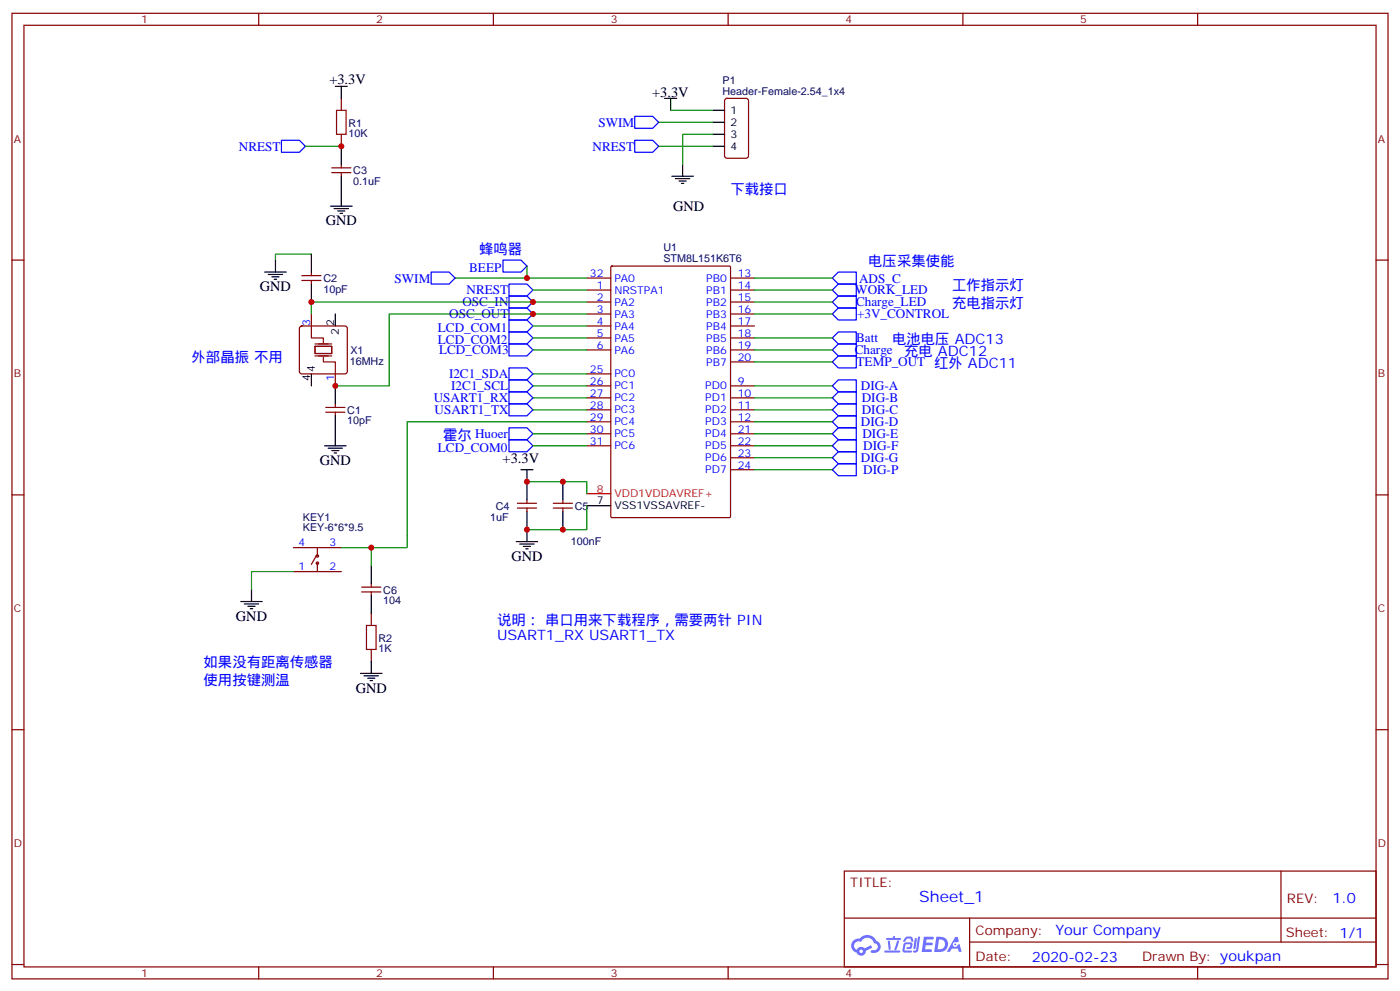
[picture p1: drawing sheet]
<svg xmlns="http://www.w3.org/2000/svg" width="412mm" height="292mm" viewBox="0 0 412 292" stroke-linecap="round" stroke-linejoin="round" font-family="sans-serif">
<g fill="none" stroke="#870000" stroke-width=".35">
<path d="M3.5 3.9h405.4v284.4h-405.4zM7.1 7.4h398.2v277.3h-398.2zM76.2 3.9v3.5M145.3 3.9v3.5M214.5 3.9v3.5M283.6 3.9v3.5M352.8 3.9v3.5M3.5 76.6h3.6M405.3 76.6h3.6M3.5 145.7h3.6M405.3 145.7h3.6M3.5 214.9h3.6"/>
<path d="M405.3 214.9h3.6M248.7 256.5h156.6v28.2h-156.6zM377.3 256.5v20.9M248.7 270.4h156.5M285.6 277.4h119.6M285.6 270.4v14.1M3.5 284h3.6M76.2 284.7v3.6M145.3 284.7v3.6M214.5 284.7v3.6M283.6 284.7v3.6M352.8 284.7v3.6"/>
<path d="M405.3 284h3.6"/>
</g>
<g fill="#5487ff">
<path d="M272.1 275.8h2.6l.3 .2-.1 .6h-2l-.1 1h1.6l.4 .4-.4 .4h-1.7l-.2 1.1 1.8 .1 .3 .3-.2 .4h-2.9z"/>
<path d="M281.4 275.9h.7l.4 1.3-.7 .3a.74 .74 0 0 0-1.1 .3 .74 .74 0 0 0 .5 1.1 .74 .74 0 0 0 .9-.7l.5-.3 .7 2.4h-.9l-.2-1h-1.9l-.5 1h-.9z"/>
<path d="M269.5 276.3h.6l-.4 2.9a.31 .31 0 0 1-.3 .3 .31 .31 0 0 1-.3-.3z"/>
<path d="M270.4 275.8h.6l-.5 4a.89 .89 0 0 1-.7 .7 .89 .89 0 0 1-.9-.3l1-.5z"/>
<path d="M266.8 276l.6-.2 1.2 .1 .5 1.3-.6 .1-.4-.9-1 .1a.95 .95 0 0 1-1 .8l-.1-.2z"/>
<path d="M266.4 277.7l1.8-.2a1.04 1.04 0 0 1 .6 1.1 1.04 1.04 0 0 1-.8 .9h-.7a.29 .29 0 0 1-.3-.4 .29 .29 0 0 1 .3-.2h.7l.2-.8h-1.4l-.4 1.8h1.9a.29 .29 0 0 1 .3 .3 .29 .29 0 0 1-.3 .3h-2l-.4-.3 .2-2.1z"/>
<path d="M260.5 279.9h4.4a.3 .3 0 0 1 .3 .3 .3 .3 0 0 1-.3 .3h-4.3z"/>
<path d="M264.3 277h.6l-.5 1.6a1.02 1.02 0 0 1-.7 1.2l-.2-.3z"/>
<path d="M261.5 277h.6l.3 2.4-.3 .3-.3-.2z"/>
<path d="M261.1 276.2h1.9l.2-.5h.5l-.1 .5h1.5a.29 .29 0 0 1 .3 .3 .29 .29 0 0 1-.3 .3h-3.9z"/>
<path d="M275.8 275.9l-.6 4.4h1.4a2.27 2.27 0 0 0 2.7-2.3 2.27 2.27 0 0 0-2.7-2.1zM276.6 276.6a1.5 1.5 0 0 1 1.8 1.6 1.5 1.5 0 0 1-1.9 1.3h-.3z"/>
<path d="M251.4 277a2.09 2.09 0 0 0 1 3.5 1.37 1.37 0 0 0 1.5 .9 1.37 1.37 0 0 0 1.1-1.4l2-1-.5-.7-1.8 1a1.4 1.4 0 0 0-2.3 .4 1.32 1.32 0 0 1-.6-1.9 1.32 1.32 0 0 1 1.9-.4 2.02 2.02 0 0 1 2-1.3 2.02 2.02 0 0 1 1.8 1.7 1.09 1.09 0 0 1 1.1 1.3 1.09 1.09 0 0 1-1.6 .7 .41 .41 0 0 0-.5 .3 .41 .41 0 0 0 .4 .5 1.89 1.89 0 0 0 2.4-1.2 1.89 1.89 0 0 0-1.2-2.4 2.98 2.98 0 0 0-5-.6l-1 .1zM253.2 280.1a.52 .52 0 0 1 1 0 .52 .52 0 0 1-1 0z"/>
<circle cx="281.4" cy="278.1" r=".28"/>
</g>
<g fill="none" stroke="#870000" stroke-width=".35">
<path d="M100.5 29v3.5M100.5 39.5v3.6M213.7 29.2l.4-.2h5.7l.6 .4 .1 16.5-.5 .6-5.9 .1-.6-.5-.1-16.4zM97.7 50.8h5.7M97.7 49.4h5.7M100.5 48.4v1M100.5 50.8v1.1M180 78.5l.3-.1h34.5l.3 .1 .1 73.6-.2 .3h-34.7l-.3-.2zM88.4 96.2l.5-.2h12.7l.5 .2 .2 .5v12.7l-.2 .5-.5 .2h-12.7l-.5-.2-.2-.5v-12.7zM88.9 82.6h5.6M88.9 81.2h5.6M91.7 80.1v1.1"/>
<path d="M91.7 82.6v1M91.7 92.5v3.5M172.9 81.9h7M172.9 85.4h7M172.9 88.9h7M172.9 92.5h7M172.9 96h7M172.9 99.5h7M215.2 81.9h7M215.2 85.4h7M215.2 88.9h7M215.2 92.5h7"/>
<path d="M215.2 96h7M215.2 99.5h7M96 120h5.6M98.8 110.1v3.5M98.8 118.9v1.1M172.9 103h7M172.9 110.1h7M172.9 113.6h7M172.9 117.2h7M215.2 103h7M215.2 106.6h7M215.2 113.6h7"/>
<path d="M215.2 117.2h7M96 121.4h5.6M98.8 121.4v1M172.9 120.7h7M172.9 124.2h7M172.9 127.7h7M172.9 131.3h7M215.2 120.7h7M215.2 124.2h7M215.2 127.7h7M215.2 131.3h7M215.2 134.8h7"/>
<path d="M215.2 138.3h7M152.4 149.6h5.6M152.4 148.2h5.6M155.2 147.1v1.1M155.2 149.6v1.1M163 149.6h5.6M163 148.2h5.6M165.8 147.1v1.1M165.8 149.6v1.1M86.4 168.3h14.1M86.4 161.3h14.1M93.1 163.7l-1.4 2.5"/>
<path d="M93.5 161.3v2.4M93.5 165.8v2.5M106.5 174.3h5.7M106.5 172.9h5.7M109.4 171.8v1.1M109.4 174.3v1.1M109.4 180.7v3.5M109.4 191.2v3.6"/>
<circle cx="93.5" cy="165.8" r=".35"/>
<circle cx="93.5" cy="163.7" r=".35"/>
</g>
<path d="M172.9 145.4h7" fill="none" stroke="#f00" stroke-width=".35"/>
<g fill="none" stroke="#000" stroke-width=".35">
<path d="M98.8 25.4h3.5M100.5 25.4v3.6M195.8 29h3.5M197.6 29v3.5M209.9 32.5h3.5M209.9 36h3.5M209.9 39.5h3.5M100.5 43.1v5.3M100.5 51.9v8.8M197.9 51.9h6.4M199 52.6h4.2M200 53.3h2.1"/>
<path d="M200.7 54h.7M201.1 48.4v3.5M209.9 43.1h3.5M81.1 76.6v3.5M91.7 74.8v5.3M97.4 60.7h6.3M98.4 61.4h4.3M99.5 62.1h2.1M100.2 62.8h.7M78 80.1h6.3M79 80.8h4.3M80.1 81.5h2.1"/>
<path d="M80.8 82.2h.7M91.7 83.6v5.3M98.8 92.5v3.5M91.7 110.1v3.5M98.8 113.6v5.3M95.6 131.3h6.4M96.7 132h4.2M97.7 132.7h2.1M98.4 133.4h.7M98.8 122.4v8.9M153.5 138.3h3.5M155.2 138.3v8.8"/>
<path d="M152 159.5h6.4M155.2 150.7v8.8M165.8 141.9v5.2M165.8 150.7v5.3M172.9 148.9h7M70.9 177.1h6.4M72 177.8h4.2M73 178.5h2.1M73.7 179.2h.7M74.1 173.6v3.5M109.4 166.5v5.3M109.4 175.4v5.3"/>
<path d="M153.1 160.2h4.2M154.2 160.9h2.1M154.9 161.6h.7M106.2 198.3h6.3M107.2 199h4.3M108.3 199.7h2.1M109.4 194.8v3.5M109 200.4h.7"/>
</g>
<path d="M91.7 96v3.5h3.5v1.4M92.8 102h4.9v2.1h-4.9zM92.8 104.8h4.9M92.8 101.3h4.9M95.2 105.2v1.4h3.6v3.5" fill="none" stroke="#870012" stroke-width=".35"/>
<path d="M99.1 32.5h2.9v7h-2.9zM107.9 184.2h2.9v7h-2.9z" fill="none" stroke="#a10000" stroke-width=".35"/>
<g fill="none" stroke="#00f" stroke-width=".35">
<path d="M187 34.3h5.3l1.7 1.7-1.7 1.8h-5.3zM82.9 41.3h5.3l1.8 1.8-1.8 1.7h-5.3zM187 41.3h5.3l1.7 1.8-1.7 1.7h-5.3zM148.2 76.6h5.3l1.7 1.8-1.7 1.7h-5.3zM127 80.1h5.3l1.8 1.8-1.8 1.7h-5.3zM149.9 94.2h5.3l1.8 1.8-1.8 1.8h-5.3zM149.9 97.8h5.3l1.8 1.7-1.8 1.8h-5.3zM149.9 87.2h5.3l1.8 1.7-1.8 1.8h-5.3zM149.9 90.7h5.3l1.8 1.8-1.8 1.7h-5.3zM149.9 83.6h5.3l1.8 1.8-1.8 1.8h-5.3zM245.2 99.5l1.7-1.7h5.3v3.5h-5.3zM245.2 92.5l1.7-1.8h5.3v3.5h-5.3z"/>
<path d="M245.2 88.9l1.7-1.7h5.3v3.5h-5.3zM245.2 85.4l1.7-1.8h5.3v3.6h-5.3zM245.2 81.9l1.7-1.8h5.3v3.5h-5.3zM149.9 101.3h5.3l1.8 1.7-1.8 1.8h-5.3zM149.9 108.3h5.3l1.8 1.8-1.8 1.8h-5.3zM149.9 111.9h5.3l1.8 1.7-1.8 1.8h-5.3zM149.9 115.4h5.3l1.8 1.8-1.8 1.7h-5.3zM149.9 118.9h5.3l1.8 1.8-1.8 1.7h-5.3zM245.2 103l1.7-1.7h5.3v3.5h-5.3zM245.2 106.6l1.7-1.8h5.3v3.5h-5.3zM245.2 113.6l1.7-1.7h5.3v3.5h-5.3zM245.2 117.2l1.7-1.8h5.3v3.5h-5.3z"/>
<path d="M149.9 129.5h5.3l1.8 1.8-1.8 1.7h-5.3zM149.9 126h5.3l1.8 1.7-1.8 1.8h-5.3zM245.2 120.7l1.7-1.8h5.3v3.5h-5.3zM245.2 127.7l1.7-1.7h5.3v3.5h-5.3zM245.2 131.3l1.7-1.8h5.3v3.5h-5.3zM245.2 134.8l1.7-1.8h5.3v3.6h-5.3zM245.2 138.3l1.7-1.7h5.3v3.5h-5.3zM246.9 122.4h5.3v3.6h-5.3l-1.7-1.8z"/>
</g>
<g fill="none" stroke="#008700" stroke-width=".35">
<path d="M194 36h15.9M197.6 32.5h12.3M209.9 39.5h-8.8v8.9M90 43.1h10.5M194 43.1h15.9M91.7 74.8h-10.6v1.8M155.2 78.4v3.5h-21.1M155.2 81.9h17.7M157 99.5h15.9M157 96h15.9M157 85.4h15.9M172.9 88.9h-81.2v3.6"/>
<path d="M172.9 92.5h-58.2v21.1h-15.9M222.2 99.5h23M222.2 92.5h23M222.2 85.4h23M222.2 88.9h23M222.2 81.9h23M157 103h15.9M157 110.1h15.9M157 113.6h15.9M157 117.2h15.9M222.2 113.6h23M222.2 117.2h23"/>
<path d="M222.2 103h23M222.2 106.6h23M157 120.7h15.9M157 127.7h15.9M157 131.3h15.9M172.9 124.2h-53v37.1h-19.4M222.2 120.7h23M222.2 124.2h23M222.2 127.7h23M222.2 131.3h23M222.2 134.8h23M222.2 138.3h23"/>
<path d="M155.2 141.9h17.7v3.5M172.9 148.9v7.1h-17.7M86.4 168.3h-12.3v5.3M109.4 161.3v5.2"/>
</g>
<g fill="#c00">
<circle cx="109.4" cy="161.3" r=".88"/>
<circle cx="155.2" cy="156" r=".88"/>
<circle cx="98.8" cy="113.6" r=".88"/>
<circle cx="157" cy="92.5" r=".88"/>
<circle cx="157" cy="88.9" r=".88"/>
<circle cx="91.7" cy="88.9" r=".88"/>
<circle cx="100.5" cy="43.1" r=".88"/>
<circle cx="155.2" cy="81.9" r=".88"/>
<circle cx="155.2" cy="141.9" r=".88"/>
<circle cx="165.8" cy="141.9" r=".88"/>
<circle cx="165.8" cy="156" r=".88"/>
</g>
<text font-size="4.6" fill="#00f" x="270.8" y="265.5">Sheet_1</text>
<g font-size="4.2">
<text x="97" y="24.7">+3.3V</text>
<text x="192.1" y="28.6">+3.3V</text>
<text x="198.3" y="62.1">GND</text>
<text x="96" y="66.4">GND</text>
<text x="76.6" y="85.8">GND</text>
<text x="94.2" y="136.9">GND</text>
<text x="148.1" y="136.3">+3.3V</text>
<text x="150.6" y="165.1">GND</text>
<text x="69.5" y="182.8">GND</text>
<text x="104.8" y="203.9">GND</text>
</g>
<g font-size="4.2" fill="#00f">
<text x="215.2" y="57.2">下载接口</text>
<text x="141.1" y="74.8">蜂鸣器</text>
<text x="255.8" y="78.4">电压采集使能</text>
<text x="280.5" y="85.4">工作指示灯</text>
<text x="280.5" y="90.7">充电指示灯</text>
<text x="262.8" y="101.3">电池电压 ADC13</text>
<text x="56.4" y="106.6">外部晶振 不用</text>
<text x="266.3" y="104.8">充电 ADC12</text>
<text x="130.5" y="129.5">霍尔 Huoer</text>
<text x="146.4" y="184.2">说明： 串口用来下载程序，需要两针 PIN</text>
<text x="146.4" y="188.4">USART1_RX USART1_TX</text>
<text x="60" y="196.5">如果没有距离传感器</text>
<text x="60" y="201.8">使用按键测温</text>
<text x="392.5" y="265.8">1.0</text>
<text x="310.9" y="275.3">Your Company</text>
<text x="304" y="283.1">2020-02-23</text>
</g>
<g font-size="3.9" fill="#00f">
<text x="176.3" y="37.3">SWIM</text>
<text x="70.4" y="44.4">NREST</text>
<text x="174.6" y="44.3">NREST</text>
<text x="116.2" y="83.2">SWIM</text>
<text x="138.2" y="80.1">BEEP</text>
<text x="253.1" y="83.2">ADS_C</text>
<text x="137.4" y="86.7">NREST</text>
<text x="251.9" y="86.7">WORK_LED</text>
<text x="132.3" y="93.7">OSC_OUT</text>
<text x="136.2" y="90.2">OSC_IN</text>
<text x="252.2" y="90.2">Charge_LED</text>
<text x="252.4" y="93.7">+3V_CONTROL</text>
<text x="129" y="97.8">LCD_COM1</text>
<text x="129" y="101.3">LCD_COM2</text>
<text x="252.2" y="100.8">Batt</text>
<text x="129.3" y="104.3">LCD_COM3</text>
<text x="251.8" y="104.3">Charge</text>
<text x="252.3" y="107.8">TEMP_OUT 红外 ADC11</text>
<text x="132.3" y="111.4">I2C1_SDA</text>
<text x="127.8" y="118.4">USART1_RX</text>
<text x="132.9" y="114.9">I2C1_SCL</text>
<text x="253.6" y="114.9">DIG-A</text>
<text x="253.9" y="118.4">DIG-B</text>
<text x="128" y="122">USART1_TX</text>
<text x="253.6" y="125.5">DIG-D</text>
<text x="253.9" y="122">DIG-C</text>
<text x="254" y="129">DIG-E</text>
<text x="129" y="133">LCD_COM0</text>
<text x="253.6" y="136.1">DIG-G</text>
<text x="254.3" y="132.5">DIG-F</text>
<text x="254.3" y="139.6">DIG-P</text>
</g>
<g font-size="3.9" fill="#800">
<text x="250.5" y="261.1">TITLE:</text>
<text x="379.1" y="265.8">REV:</text>
<text x="287.4" y="275.3">Company:</text>
<text x="378.7" y="275.9">Sheet: 1/1</text>
<text x="287.4" y="283">Date:</text>
<text x="336.4" y="283.1">Drawn By: youkpan</text>
</g>
<g font-size="3.2" fill="#800">
<text x="41.6" y="6.9">1</text>
<text x="110.8" y="6.9">2</text>
<text x="179.9" y="6.9">3</text>
<text x="249.1" y="6.9">4</text>
<text x="318.2" y="6.9">5</text>
<text x="4.1" y="42">A</text>
<text x="405.9" y="42">A</text>
<text x="4.1" y="111.2">B</text>
<text x="405.9" y="111.2">B</text>
<text x="4.1" y="180.3">C</text>
<text x="405.9" y="180.3">C</text>
<text x="4.1" y="249.4">D</text>
<text x="405.9" y="249.4">D</text>
<text x="41.6" y="287.7">1</text>
<text x="110.8" y="287.7">2</text>
<text x="179.9" y="287.7">3</text>
<text x="249.1" y="287.7">4</text>
<text x="318.2" y="287.7">5</text>
</g>
<g font-size="3.2" fill="#000080">
<text x="212.8" y="27.9">Header-Female-2.54_1x4</text>
<text x="212.8" y="24.8">P1</text>
<text x="102.7" y="40.3">10K</text>
<text x="102.7" y="37.3">R1</text>
<text x="104.1" y="51.3">C3</text>
<text x="104.1" y="54.4">0.1uF</text>
<text x="195.4" y="77.1">STM8L151K6T6</text>
<text x="195.4" y="73.9">U1</text>
<text x="95.2" y="83.1">C2</text>
<text x="95.2" y="86.2">10pF</text>
<text x="103" y="107.3">16MHz</text>
<text x="103.2" y="104.3">X1</text>
<text x="102.3" y="125">10pF</text>
<text x="102.3" y="121.9">C1</text>
<text x="89.2" y="153.4">KEY1</text>
<text x="144.4" y="153.6">1uF</text>
<text x="146.1" y="150">C4</text>
<text x="169.3" y="150.1">C5</text>
<text x="89.2" y="156.5">KEY-6*6*9.5</text>
<text x="168.2" y="160.6">100nF</text>
<text x="112.9" y="177.9">104</text>
<text x="112.9" y="174.8">C6</text>
<text x="111.5" y="189">R2</text>
<text x="111.5" y="192">1K</text>
</g>
<g font-size="3.2">
<text x="215.2" y="33.5">1</text>
<text x="215.2" y="37.1">2</text>
<text x="215.2" y="40.6">3</text>
<text x="215.2" y="44.1">4</text>
<text x="98.4" y="96" transform="rotate(-90 98.4 96)">2</text>
<text x="99.8" y="98.7" transform="rotate(-90 99.8 98.7)">2</text>
<text x="91.4" y="112.1" transform="rotate(-90 91.4 112.1)">4</text>
<text x="92.8" y="109.4" transform="rotate(-90 92.8 109.4)">4</text>
<text x="175.8" y="148.6">7</text>
<text x="181" y="150">VSS1VSSAVREF-</text>
</g>
<g font-size="3.2" fill="#00f">
<text x="173.8" y="81.5">32</text>
<text x="181" y="82.9">PA0</text>
<text x="208" y="82.9">PB0</text>
<text x="217.3" y="81.5">13</text>
<text x="175.8" y="85.1">1</text>
<text x="175.8" y="88.6">2</text>
<text x="181" y="86.5">NRSTPA1</text>
<text x="181" y="90">PA2</text>
<text x="208" y="86.5">PB1</text>
<text x="208" y="90">PB2</text>
<text x="217.3" y="85.1">14</text>
<text x="217.3" y="88.6">15</text>
<text x="91.4" y="96" transform="rotate(-90 91.4 96)">3</text>
<text x="175.8" y="92.1">3</text>
<text x="175.8" y="95.6">4</text>
<text x="181" y="93.5">PA3</text>
<text x="208" y="93.5">PB3</text>
<text x="217.3" y="92.1">16</text>
<text x="217.3" y="95.6">17</text>
<text x="175.8" y="99.2">5</text>
<text x="181" y="97">PA4</text>
<text x="181" y="100.6">PA5</text>
<text x="208" y="97">PB4</text>
<text x="208" y="100.6">PB5</text>
<text x="217.3" y="99.2">18</text>
<text x="175.8" y="102.7">6</text>
<text x="181" y="104.1">PA6</text>
<text x="208" y="104.1">PB6</text>
<text x="208" y="107.6">PB7</text>
<text x="217.3" y="102.7">19</text>
<text x="217.3" y="106.2">20</text>
<text x="98.4" y="112.1" transform="rotate(-90 98.4 112.1)">1</text>
<text x="173.8" y="109.7">25</text>
<text x="173.8" y="113.3">26</text>
<text x="181" y="111.2">PC0</text>
<text x="217.3" y="113.3">9</text>
<text x="173.8" y="116.8">27</text>
<text x="181" y="114.7">PC1</text>
<text x="181" y="118.2">PC2</text>
<text x="207.8" y="114.7">PD0</text>
<text x="207.8" y="118.2">PD1</text>
<text x="217.3" y="116.8">10</text>
<text x="173.8" y="120.3">28</text>
<text x="173.8" y="123.9">29</text>
<text x="181" y="121.7">PC3</text>
<text x="181" y="125.3">PC4</text>
<text x="207.8" y="121.7">PD2</text>
<text x="207.8" y="125.3">PD3</text>
<text x="217.3" y="120.3">11</text>
<text x="217.3" y="123.9">12</text>
<text x="173.8" y="127.4">30</text>
<text x="173.8" y="130.9">31</text>
<text x="181" y="128.8">PC5</text>
<text x="207.8" y="128.8">PD4</text>
<text x="217.3" y="127.4">21</text>
<text x="217.3" y="130.9">22</text>
<text x="181" y="132.3">PC6</text>
<text x="207.8" y="132.3">PD5</text>
<text x="207.8" y="135.9">PD6</text>
<text x="217.3" y="134.4">23</text>
<text x="217.3" y="138">24</text>
<text x="207.8" y="139.4">PD7</text>
<text x="87.9" y="160.9">4</text>
<text x="97" y="160.9">3</text>
<text x="87.9" y="168">1</text>
<text x="97" y="168">2</text>
</g>
<g font-size="3.2" fill="#f00">
<text x="175.8" y="145">8</text>
<text x="181" y="146.4">VDD1VDDAVREF+</text>
</g>
</svg>
